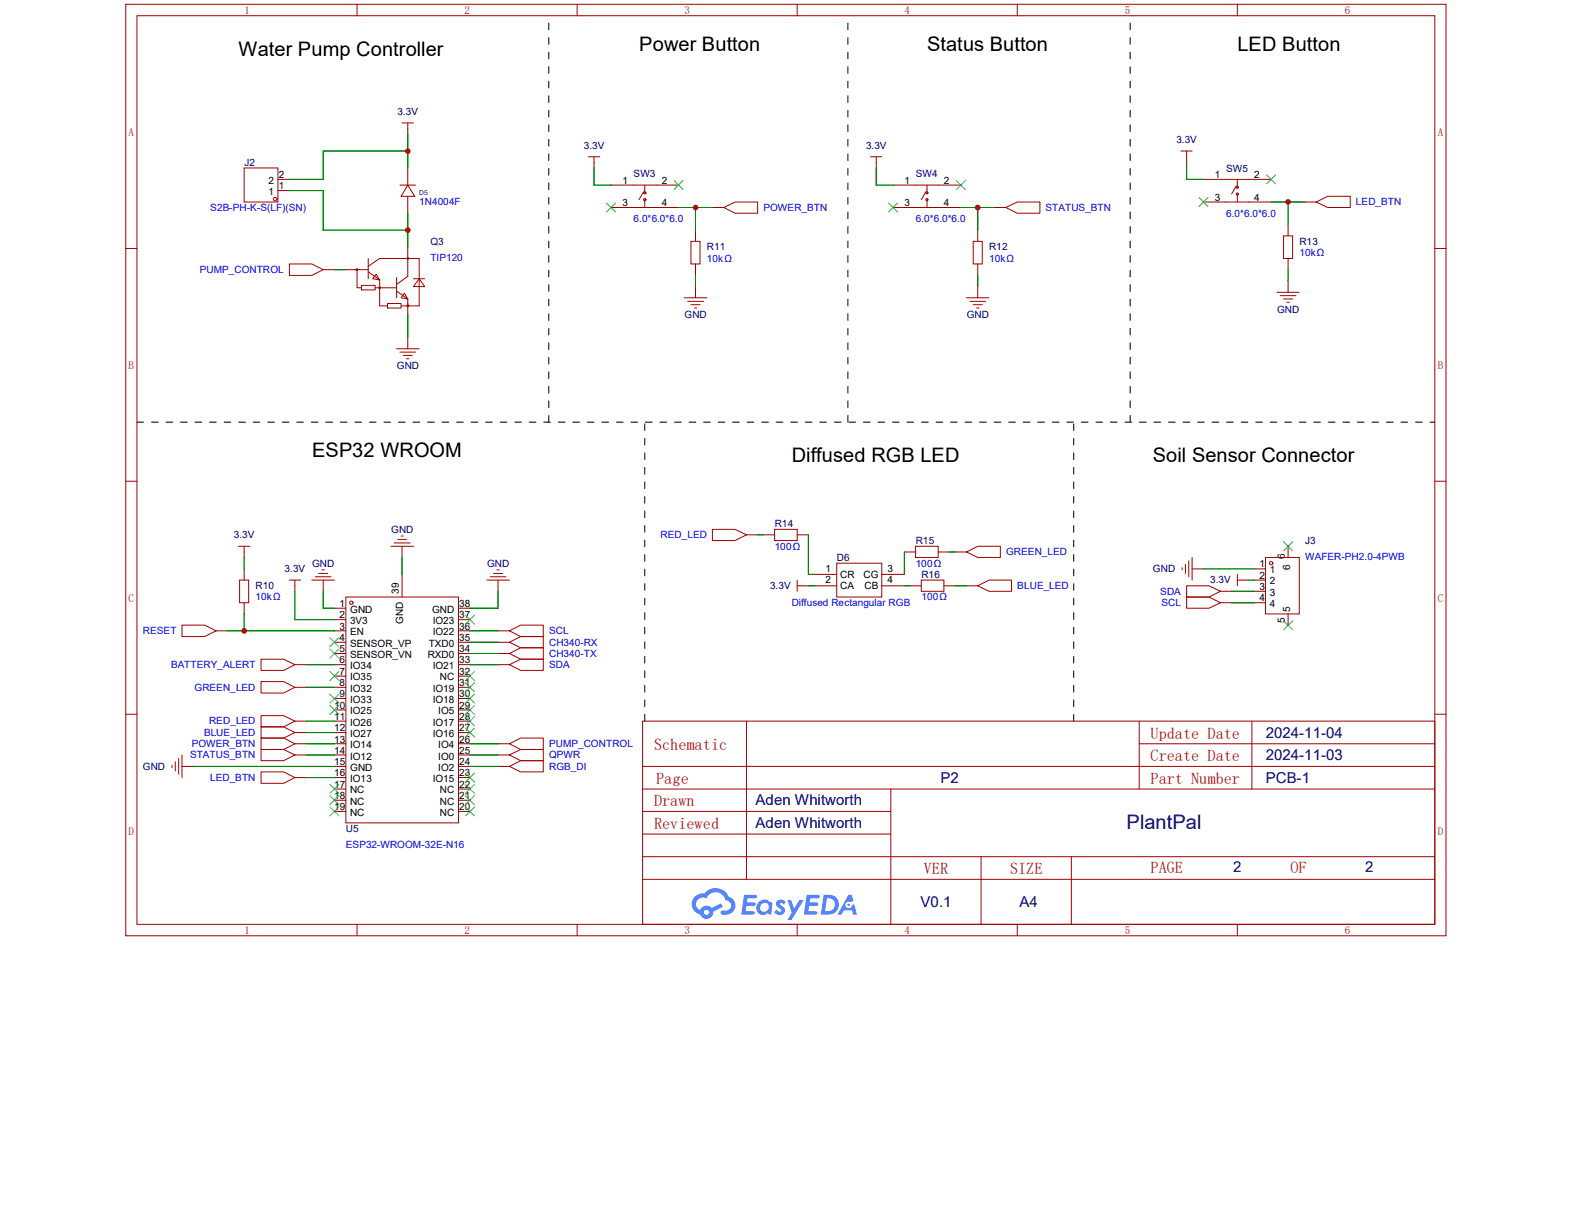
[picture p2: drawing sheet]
<svg xmlns="http://www.w3.org/2000/svg" width="279mm" height="216mm" viewBox="0 0 279 216" stroke-linecap="round" stroke-linejoin="round" font-family="sans-serif">
<g fill="none" stroke="#a10000" stroke-width=".18">
<path d="M22.4 .8h234.6v165.5h-234.6zM24.3 2.8h230.7v161.5h-230.7zM63.5 .8v2M102.6 .8v2M141.7 .8v2M180.8 .8v2M219.9 .8v2M22.4 44.2h1.9M255 44.2h2M22.4 85.5h1.9M255 85.5h2M22.4 126.9h1.9"/>
<path d="M114.2 128.1h140.8v36.2h-140.8zM114.2 136.2h140.8M132.7 128.1v28.2M202.5 128.1v12.1M202.5 132.2h52.5M222.5 128.1v12.1M255 126.9h2M114.2 144.2h44.1M114.2 156.3h140.8M114.2 140.2h140.8M114.2 152.2h140.8M114.2 148.2h44.1"/>
<path d="M158.3 140.2v24.1M174.4 152.2v12.1M190.4 152.2v12.1M63.5 164.3v2M102.6 164.3v2M141.7 164.3v2M180.8 164.3v2M219.9 164.3v2"/>
</g>
<g fill="#5487ff">
<path d="M138 160.2a1.01 1.01 0 0 1 1.6 .1l-.3 .5a.38 .38 0 0 0-.3-.4 .38 .38 0 0 0-.4 .2v.1a1.28 1.28 0 0 1 .9 1.3 1.1 1.1 0 0 1-1.9 .1l.4-.5a.51 .51 0 0 0 .9 .3l-.1-.2a1.4 1.4 0 0 1-.8-1.3z"/>
<path d="M140 159.9h.6l.5 1.6 1-1.6h.7l-2.1 3.6h-.7l.7-1.3z"/>
<path d="M132.2 159h1.8a.37 .37 0 0 1 .4 .1 .37 .37 0 0 1 .1 .4 2.59 2.59 0 0 1-1.7 .1v.8h1.2a.32 .32 0 0 1 .3 .3 .32 .32 0 0 1-.3 .3h-1.3l-.2 .9h1.1a.36 .36 0 0 1 .4 .1 .36 .36 0 0 1 .1 .4l-.3 .1h-2.1z"/>
<path d="M143.4 159h1.8a.37 .37 0 0 1 .4 .1 .37 .37 0 0 1 .1 .4 2.49 2.49 0 0 1-1.7 .1l-.1 .8h1.4a.33 .33 0 0 1 .1 .4 .33 .33 0 0 1-.3 .2h-1.3l-.1 .9h1.1a.36 .36 0 0 1 .3 .1 .36 .36 0 0 1 .1 .4l-.3 .1h-2z"/>
<path d="M150.8 159h.6l.3 1.1-.5 .2a.59 .59 0 0 0-.9 .3 .59 .59 0 0 0 .4 .8 .59 .59 0 0 0 .7-.5l.4-.2 .5 1.8h-.7l-.2-.7h-1.4l-.4 .7h-.8z"/>
<path d="M150.7 160.6h.3v.3h-.3z"/>
<path d="M146.4 159l-.5 3.5h1.1a1.78 1.78 0 0 0 2.1-1.8 1.78 1.78 0 0 0-2.1-1.7zM147 159.6a1.19 1.19 0 0 1 1.4 1.2 1.19 1.19 0 0 1-1.5 1.1h-.3z"/>
<path d="M134.8 160.4a1.26 1.26 0 0 0-.1 1.7 1.26 1.26 0 0 0 1.7 .2l.7 .2 .2-1.9-.1-.2-.4-.1a1.29 1.29 0 0 0-2 .1zM135.3 160.7a.79 .79 0 0 1 1.4 .4 .79 .79 0 0 1-1.1 .9 .76 .76 0 0 1-.3-1.3z"/>
<path d="M123.5 159.3a1.87 1.87 0 0 0 .9 3.2 1.22 1.22 0 0 0 1.4 .8 1.22 1.22 0 0 0 1-1.3l1.7-.9-.4-.6-1.6 .8a1.27 1.27 0 0 0-2.1 .4 1.19 1.19 0 0 1-.5-1.6 1.19 1.19 0 0 1 1.7-.5 1.81 1.81 0 0 1 1.8-1 1.81 1.81 0 0 1 1.6 1.4 .91 .91 0 0 1 1 .8 .91 .91 0 0 1-.9 1h-.6a.39 .39 0 0 0-.4 .3 .39 .39 0 0 0 .3 .5 1.81 1.81 0 0 0 2.3-2.1 1.7 1.7 0 0 0-1.2-1.2 2.49 2.49 0 0 0-4.3-.5l-.3-.1a2.15 2.15 0 0 0-1.4 .6zM125.1 162.1a.46 .46 0 0 1 .9 0 .46 .46 0 0 1-.9 0z"/>
</g>
<g fill="none" stroke="#a10000" stroke-width=".18">
<path d="M43.4 29.8h6v6.1h-6zM71.1 32.9h2.8M71.5 21.8h2M72.5 32.9l1.2 2h-2.4zM72.5 21.8v1.1M104.6 27.9h2M105.6 27.9v1M112.6 32.9h4M112.6 36.9h4M114.4 34.1l-.8 1.4M114.5 35.3h.2v.3h-.2zM114.5 34.1h.2v.3h-.2z"/>
<path d="M114.6 32.9v1.4M114.6 35.5v1.4M128.7 36.9l1.9-1h4.1v2h-4.1zM154.7 27.9h2M155.7 27.9v1M162.7 32.9h4.1M162.7 36.9h4.1M164.5 34.1l-.8 1.4M164.6 35.3h.3v.3h-.3zM164.6 34.1h.3v.3h-.3zM164.8 32.9v1.4M164.8 35.5v1.4"/>
<path d="M178.8 36.9l2-1h4v2h-4zM209.9 26.8h2M210.9 26.8v1.1M217.9 31.9h4M217.9 35.9h4M219.7 33.1l-.8 1.4M219.8 34.3h.2v.3h-.2zM219.8 33.1h.2v.3h-.2zM219.9 31.9v1.4M219.9 34.5v1.4M233.9 35.9l2.1-1h4v2h-4zM51.4 46.9h4l2 1-2 1h-4z"/>
<path d="M63 47.9h2.4M63.3 47.8h.3v.2h-.3zM63.5 47.9v3.2h.8M64.3 50.7h2.4v.8h-2.4zM65.4 47.3l2.1-1.4h7v8.5h-2M65.4 48.3l2.1 1.4M65.4 45.9v3.6M66.7 51.1h3.8M66.8 48.7l.7 1-1.2-.2zM67.4 51h.2v.2h-.2zM67.5 49.7v4.7h1.4M68.9 53.9h2.4v.8h-2.4z"/>
<path d="M70.5 51.7l2 1.4M70.5 49.3v3.6M71.9 52.1l.6 1-1.2-.2zM72.4 54.2h.2v.3h-.2zM72.4 45.8h.2v.2h-.2zM72.5 53.1v1.3h-1.2M72.5 45.9v3.2l-2 1.4M73.5 49.5h2M74.5 49.5l1 1.4h-2zM121.6 52.9h4M122.2 53.6h2.9M122.8 42.9h1.6v4h-1.6z"/>
<path d="M122.8 54.1h1.6M123.4 54.7h.4M171.8 52.9h4M172.4 53.6h2.8M173 42.9h1.6v4h-1.6zM173 54.1h1.6M173.6 54.7h.4M226.9 51.9h4M227.5 52.5h2.8M228.1 41.9h1.6v4h-1.6zM228.1 53.1h1.6M228.7 53.7h.5"/>
<path d="M70.5 62h4M71.1 62.6h2.8M71.7 63.2h1.6M72.3 63.8h.4M42.4 97.1h2M43.4 97.1v1M69.5 97.1h4M70.1 96.5h2.8M70.7 95.8h1.6M71.3 95.2h.4M126.6 94.1h4l2.1 .9-2.1 1.1h-4zM137.7 94.1h4v2h-4z"/>
<path d="M162.7 97.1h4.1v2h-4.1zM171.8 98.1l2-1h4v2h-4zM211.3 99.7v2.8M211.9 99.1v4M224.9 99.1h6v10h-6zM32.3 111.1h4.1l2 1-2 1h-4.1zM42.6 103.1h1.6v4h-1.6zM46.4 117.1h4l2 1-2 1h-4zM51.4 103.1h2M52.4 103.1v1M55.4 103.1h4M56 102.5h2.8"/>
<path d="M56.6 101.9h1.7M57.2 101.3h.5M61.5 106.1h20v40.1h-20zM86.5 103.1h4.1M87.1 102.5h2.8M87.7 101.9h1.6M88.3 101.3h.4M90.6 116.1l1.9-1h4.1v2h-4.1zM90.6 114.1l1.9-1h4.1v2h-4.1zM90.6 112.1l1.9-1h4.1v2h-4.1zM90.6 118.1l1.9-1h4.1v2h-4.1zM141.7 103.1v2"/>
<path d="M141.7 104.1h1M148.7 100.1h8v6h-8zM163.7 103.1h4.1v2h-4.1zM173.8 104.1l2-1h4v2h-4zM210.1 100.9v.4M210.7 100.3v1.6M210.9 104.1h4l2 1-2 1h-4zM210.9 106.1h4l2 1-2 1h-4zM219.9 103.1h1M219.9 102.1v2M30.6 136v.4M31.2 135.4v1.6"/>
<path d="M31.7 134.8v2.8M32.3 134.2v4M46.4 133.2h4l2 1-2 1h-4zM46.4 137.2h4l2 1-2 1h-4zM46.4 121.1h4l2 1-2 1h-4zM46.4 127.2h4l2 .9-2 1.1h-4zM46.4 129.2h4l2 1-2 .9h-4zM46.4 131.1h4l2 1.1-2 1h-4zM90.6 134.2l1.9-1h4.1v2h-4.1zM90.6 136.2l1.9-1h4.1v2h-4.1zM90.6 132.2l1.9-1.1h4.1v2.1h-4.1z"/>
<circle cx="48.9" cy="35.4" r=".31"/>
<circle cx="62.4" cy="107.1" r=".3"/>
<circle cx="225.9" cy="100.1" r=".3"/>
</g>
<g fill="none" stroke="#870000" stroke-width=".18">
<path d="M49.4 33.9h2M49.4 31.9h2M72.5 22.9v.9M72.5 29.8v3.1M72.5 34.9v3M105.6 28.9v.9M108.6 32.9h4M108.6 36.9h4M116.6 32.9h4M116.6 36.9h4M126.6 36.9h2.1M155.7 28.9v.9"/>
<path d="M158.7 32.9h4M158.7 36.9h4M166.8 32.9h4M166.8 36.9h4M176.8 36.9h2M210.9 27.9v1M213.9 31.9h4M213.9 35.9h4M221.9 31.9h4M221.9 35.9h4M228.9 39.9v2M231.9 35.9h2"/>
<path d="M57.4 47.9h2M61.5 47.9h2M72.5 43.9v2M72.5 53.9v2M72.5 59.9v2.1M123.6 40.9v2M123.6 46.9v2M123.6 50.9v2M173.8 40.9v2M173.8 46.9v2M173.8 50.9v2M228.9 45.9v2"/>
<path d="M228.9 49.9v2M43.4 98.1v1M71.5 97.1v2M132.7 95h2M135.7 95h2M141.7 95h2M160.7 98.1h2M166.8 98.1h2M169.8 98.1h2M228.9 97.1v2M38.4 112.1h2M43.4 101.1v2"/>
<path d="M43.4 107.1v2M52.4 118.1h2M52.4 104.1v1M57.4 103.1v2M59.4 108.1h2.1M59.4 110.1h2.1M59.4 112.1h2.1M59.4 114.1h2.1M59.4 116.1h2.1M59.4 118.1h2.1M71.5 102.1v4M81.5 108.1h2"/>
<path d="M81.5 110.1h2M81.5 112.1h2M81.5 114.1h2M81.5 116.1h2M81.5 118.1h2M88.5 112.1h2.1M88.5 114.1h2.1M88.5 116.1h2.1M88.5 118.1h2.1M88.5 103.1v2M142.7 104.1h1M144.7 102.1h4"/>
<path d="M144.7 104.1h4M156.7 102.1h4M156.7 104.1h4M161.8 104.1h1.9M167.8 104.1h2M171.8 104.1h2M211.9 101.1h2M216.9 107.1h2M216.9 105.1h2M220.9 103.1h1M222.9 107.1h2M222.9 105.1h2"/>
<path d="M222.9 103.1h2M222.9 101.1h2M228.9 109.1v2M32.3 136.2h2.1M52.4 122.1h2M52.4 128.1h2M52.4 130.2h2M52.4 132.2h2M52.4 134.2h2M52.4 138.2h2M59.4 120.1h2.1M59.4 122.1h2.1"/>
<path d="M59.4 124.1h2.1M59.4 126.2h2.1M59.4 128.1h2.1M59.4 130.2h2.1M59.4 132.2h2.1M59.4 134.2h2.1M59.4 136.2h2.1M59.4 138.2h2.1M81.5 120.1h2M81.5 122.1h2M81.5 124.1h2M81.5 126.2h2"/>
<path d="M81.5 128.1h2M81.5 130.2h2M81.5 132.2h2M81.5 134.2h2M81.5 136.2h2M81.5 138.2h2M88.5 132.2h2.1M88.5 134.2h2.1M88.5 136.2h2.1M59.4 140.2h2.1M59.4 142.2h2.1M59.4 144.2h2.1"/>
<path d="M81.5 140.2h2M81.5 142.2h2M81.5 144.2h2"/>
</g>
<g fill="none" stroke="#3c3" stroke-width=".18">
<path d="M107.8 36.1l1.6 1.6M109.4 36.1l-1.6 1.6M119.8 32.1l1.6 1.6M121.4 32.1l-1.6 1.6M157.9 36.1l1.7 1.6M159.6 36.1l-1.7 1.6M170 32.1l1.6 1.6M171.6 32.1l-1.6 1.6M213.1 35.1l1.6 1.6M214.7 35.1l-1.6 1.6M225.1 31.1l1.6 1.6M226.7 31.1l-1.6 1.6"/>
<path d="M228.1 96.3l1.6 1.6M229.7 96.3l-1.6 1.6M58.6 113.3l1.6 1.6M58.6 115.3l1.6 1.6M58.6 119.3l1.6 1.6M60.2 113.3l-1.6 1.6M60.2 115.3l-1.6 1.6M60.2 119.3l-1.6 1.6M82.7 119.3l1.6 1.6M82.7 109.3l1.6 1.6M84.3 119.3l-1.6 1.6M84.3 109.3l-1.6 1.6"/>
<path d="M228.1 110.3l1.6 1.6M229.7 110.3l-1.6 1.6M58.6 123.4l1.6 1.5M58.6 125.3l1.6 1.7M58.6 139.4l1.6 1.6M60.2 123.4l-1.6 1.5M60.2 125.3l-1.6 1.7M60.2 139.4l-1.6 1.6M82.7 139.4l1.6 1.6M82.7 137.4l1.6 1.6M82.7 129.4l1.6 1.6M82.7 127.3l1.6 1.6"/>
<path d="M82.7 125.3l1.6 1.7M82.7 123.4l1.6 1.5M82.7 121.3l1.6 1.6M84.3 139.4l-1.6 1.6M84.3 137.4l-1.6 1.6M84.3 129.4l-1.6 1.6M84.3 127.3l-1.6 1.6M84.3 125.3l-1.6 1.7M84.3 123.4l-1.6 1.5M84.3 121.3l-1.6 1.6M58.6 141.4l1.6 1.6M58.6 143.4l1.6 1.6"/>
<path d="M60.2 141.4l-1.6 1.6M60.2 143.4l-1.6 1.6M82.7 143.4l1.6 1.6M82.7 141.4l1.6 1.6M84.3 143.4l-1.6 1.6M84.3 141.4l-1.6 1.6"/>
</g>
<g fill="none" stroke="#008700" stroke-width=".18">
<path d="M51.4 33.9h6v7h15.1M72.5 26.8h-15.1v5.1h-6M72.5 23.8v6M72.5 37.9v6M105.6 29.8v3.1h3M120.6 36.9h6M123.6 36.9v4M155.7 29.8v3.1h3M170.8 36.9h6M173.8 36.9v4M210.9 28.9v3h3M225.9 35.9h6"/>
<path d="M228.9 35.9v4M59.4 47.9h2.1M72.5 55.9v4M123.6 48.9v2M173.8 48.9v2M228.9 47.9v2M43.4 99.1v2M71.5 99.1v3M134.7 95h1M143.7 95v7.1h1M160.7 98.1v4M168.8 98.1h1"/>
<path d="M40.4 112.1h19M43.4 109.1v3M52.4 105.1v5h7M54.4 118.1h5M57.4 105.1v3h2M83.5 112.1h5M83.5 114.1h5M83.5 116.1h5M83.5 118.1h5M88.5 105.1v3h-5M143.7 104.1h1M160.7 104.1h1.1"/>
<path d="M169.8 104.1h2M213.9 101.1h9M218.9 107.1h4M218.9 105.1h4M221.9 103.1h1M34.4 136.2h25M54.4 134.2h5M54.4 128.1h5M54.4 122.1h5M54.4 130.2h5M54.4 132.2h5M54.4 138.2h5"/>
<path d="M83.5 134.2h5M83.5 136.2h5M83.5 132.2h5"/>
</g>
<path d="M24.3 75h230.7M97.5 75v-72.2M150.7 75v-72.2M200.9 75v-72.2M114.6 128.1v-53.1M190.8 128.1v-53.1" fill="none" stroke="#000" stroke-width=".18" stroke-dasharray="1.2 1.4"/>
<g fill="#c00">
<circle cx="43.4" cy="112.1" r=".5"/>
<circle cx="72.5" cy="40.9" r=".5"/>
<circle cx="72.5" cy="26.9" r=".49"/>
<circle cx="123.6" cy="36.9" r=".5"/>
<circle cx="173.8" cy="36.9" r=".51"/>
<circle cx="228.9" cy="35.9" r=".5"/>
</g>
<g font-size="3.6">
<text x="42.4" y="10">Water Pump Controller</text>
<text x="113.6" y="9">Power Button</text>
<text x="164.8" y="9">Status Button</text>
<text x="219.9" y="9">LED Button</text>
<text x="55.5" y="81.2">ESP32 WROOM</text>
<text x="140.7" y="82.2">Diffused RGB LED</text>
<text x="204.9" y="82.2">Soil Sensor Connector</text>
</g>
<text font-size="3.6" fill="#000080" x="200.2" y="147.4">PlantPal</text>
<g font-size="2.9" fill="#a00000">
<text x="204.5" y="131.2">Update Date</text>
<text x="116.2" y="133.2">Schematic</text>
<text x="204.5" y="135.3">Create Date</text>
<text x="116.2" y="143.3">Drawn</text>
<text x="116.6" y="139.2">Page</text>
<text x="204.5" y="139.2">Part Number</text>
<text x="116.2" y="147.3">Reviewed</text>
<text x="164.2" y="155.3">VER</text>
<text x="179.5" y="155.3">SIZE</text>
<text x="204.5" y="155.1">PAGE</text>
<text x="229.3" y="155.1">OF</text>
</g>
<g font-size="2.7" fill="#000080">
<text x="225" y="131.1">2024-11-04</text>
<text x="225" y="135">2024-11-03</text>
<text x="134.3" y="143.1">Aden Whitworth</text>
<text x="167.1" y="139.1">P2</text>
<text x="225" y="139.1">PCB-1</text>
<text x="134.3" y="147.1">Aden Whitworth</text>
<text x="219.2" y="154.9">2</text>
<text x="242.7" y="154.9">2</text>
<text x="163.6" y="161.1">V0.1</text>
<text x="181.2" y="161.1">A4</text>
</g>
<g font-size="1.9" fill="#a00000">
<text x="43.4" y="2.5">1</text>
<text x="82.5" y="2.5">2</text>
<text x="121.7" y="2.5">3</text>
<text x="160.8" y="2.5">4</text>
<text x="199.9" y="2.5">5</text>
<text x="239" y="2.5">6</text>
<text x="22.9" y="24.2">A</text>
<text x="255.6" y="24.2">A</text>
<text x="22.9" y="65.6">B</text>
<text x="255.6" y="65.6">B</text>
<text x="22.9" y="106.9">C</text>
<text x="255.6" y="106.9">C</text>
<text x="22.9" y="148.3">D</text>
<text x="255.6" y="148.3">D</text>
<text x="43.4" y="166">1</text>
<text x="82.5" y="166">2</text>
<text x="121.7" y="166">3</text>
<text x="160.8" y="166">4</text>
<text x="199.9" y="166">5</text>
<text x="239" y="166">6</text>
</g>
<g font-size="1.8" fill="#000080">
<text x="70.7" y="20.4">3.3V</text>
<text x="43.4" y="29.5">J2</text>
<text x="103.8" y="26.5">3.3V</text>
<text x="153.9" y="26.5">3.3V</text>
<text x="209.1" y="25.4">3.3V</text>
<text x="112.6" y="31.5">SW3</text>
<text x="162.8" y="31.5">SW4</text>
<text x="217.9" y="30.5">SW5</text>
<text x="76.5" y="43.5">Q3</text>
<text x="125.6" y="44.5">R11</text>
<text x="175.8" y="44.5">R12</text>
<text x="231" y="43.5">R13</text>
<text x="121.7" y="56.6">GND</text>
<text x="171.8" y="56.6">GND</text>
<text x="227" y="55.5">GND</text>
<text x="70.5" y="65.6">GND</text>
<text x="41.6" y="95.7">3.3V</text>
<text x="69.5" y="94.7">GND</text>
<text x="137.7" y="93.6">R14</text>
<text x="50.6" y="101.7">3.3V</text>
<text x="55.5" y="100.7">GND</text>
<text x="86.6" y="100.7">GND</text>
<text x="148.7" y="99.7">D6</text>
<text x="162.8" y="96.6">R15</text>
<text x="204.9" y="101.7">GND</text>
<text x="232" y="96.6">J3</text>
<text x="45.4" y="104.7">R10</text>
<text x="136.9" y="104.7">3.3V</text>
<text x="163.8" y="102.7">R16</text>
<text x="215.1" y="103.7">3.3V</text>
<text x="25.4" y="136.8">GND</text>
<text x="61.5" y="147.8">U5</text>
</g>
<g font-size="1.8">
<text x="47.7" y="34.7">1</text>
<text x="47.7" y="32.6">2</text>
<text x="49.5" y="33.7">1</text>
<text x="49.5" y="31.7">2</text>
<text x="110.6" y="32.6">1</text>
<text x="117.6" y="32.6">2</text>
<text x="160.8" y="32.6">1</text>
<text x="167.8" y="32.6">2</text>
<text x="215.9" y="31.7">1</text>
<text x="215.9" y="35.6">3</text>
<text x="222.9" y="31.7">2</text>
<text x="222.9" y="35.6">4</text>
<text x="110.6" y="36.7">3</text>
<text x="117.6" y="36.7">4</text>
<text x="160.8" y="36.7">3</text>
<text x="167.8" y="36.7">4</text>
<text x="146.7" y="101.7">1</text>
<text x="157.7" y="101.7">3</text>
<text x="223.9" y="100.8">1</text>
<text x="225.7" y="101.9">1</text>
<text x="228.3" y="99.4" transform="rotate(-90 228.3 99.4)">6</text>
<text x="229.3" y="101.2" transform="rotate(-90 229.3 101.2)">6</text>
<text x="60.4" y="107.9">1</text>
<text x="70.9" y="105.5" transform="rotate(-90 70.9 105.5)">39</text>
<text x="81.6" y="107.9">38</text>
<text x="146.7" y="103.7">2</text>
<text x="149.3" y="102.7">CR</text>
<text x="149.3" y="104.7">CA</text>
<text x="153.5" y="102.7">CG</text>
<text x="153.7" y="104.7">CB</text>
<text x="157.7" y="103.7">4</text>
<text x="223.9" y="106.9">4</text>
<text x="223.9" y="104.9">3</text>
<text x="223.9" y="102.9">2</text>
<text x="225.7" y="107.9">4</text>
<text x="225.7" y="105.9">3</text>
<text x="225.7" y="103.8">2</text>
<text x="60.4" y="109.9">2</text>
<text x="60.4" y="111.9">3</text>
<text x="60.4" y="113.9">4</text>
<text x="62.2" y="108.9">GND</text>
<text x="62.2" y="110.9">3V3</text>
<text x="62.2" y="112.9">EN</text>
<text x="71.7" y="110.9" transform="rotate(-90 71.7 110.9)">GND</text>
<text x="76.8" y="108.9">GND</text>
<text x="76.9" y="112.9">IO22</text>
<text x="76.9" y="110.9">IO23</text>
<text x="81.6" y="113.9">35</text>
<text x="81.6" y="111.9">36</text>
<text x="81.6" y="109.9">37</text>
<text x="228.3" y="110.6" transform="rotate(-90 228.3 110.6)">5</text>
<text x="229.3" y="108.8" transform="rotate(-90 229.3 108.8)">5</text>
<text x="60.4" y="115.9">5</text>
<text x="60.4" y="117.9">6</text>
<text x="60.4" y="119.9">7</text>
<text x="62.2" y="114.9">SENSOR_VP</text>
<text x="62.2" y="116.9">SENSOR_VN</text>
<text x="62.2" y="118.9">IO34</text>
<text x="76" y="116.9">RXD0</text>
<text x="76.2" y="114.9">TXD0</text>
<text x="76.9" y="118.9">IO21</text>
<text x="81.6" y="119.9">32</text>
<text x="81.6" y="117.9">33</text>
<text x="81.6" y="115.9">34</text>
<text x="59.4" y="125.9">10</text>
<text x="60.4" y="121.9">8</text>
<text x="60.4" y="123.9">9</text>
<text x="62.2" y="120.9">IO35</text>
<text x="62.2" y="122.9">IO32</text>
<text x="62.2" y="124.9">IO33</text>
<text x="76.9" y="124.9">IO18</text>
<text x="76.9" y="122.9">IO19</text>
<text x="78.2" y="120.9">NC</text>
<text x="81.6" y="125.9">29</text>
<text x="81.6" y="123.9">30</text>
<text x="81.6" y="121.9">31</text>
<text x="59.4" y="127.9">11</text>
<text x="59.4" y="129.9">12</text>
<text x="59.4" y="132">13</text>
<text x="62.2" y="126.9">IO25</text>
<text x="62.2" y="128.9">IO26</text>
<text x="62.2" y="130.9">IO27</text>
<text x="76.9" y="130.9">IO16</text>
<text x="76.9" y="128.9">IO17</text>
<text x="77.9" y="126.9">IO5</text>
<text x="81.6" y="132">26</text>
<text x="81.6" y="129.9">27</text>
<text x="81.6" y="127.9">28</text>
<text x="59.4" y="133.9">14</text>
<text x="59.4" y="136">15</text>
<text x="59.4" y="138">16</text>
<text x="62.2" y="132.9">IO14</text>
<text x="62.2" y="135">IO12</text>
<text x="62.2" y="136.9">GND</text>
<text x="77.9" y="136.9">IO2</text>
<text x="77.9" y="135">IO0</text>
<text x="77.9" y="132.9">IO4</text>
<text x="81.6" y="138">23</text>
<text x="81.6" y="136">24</text>
<text x="81.6" y="133.9">25</text>
<text x="59.4" y="140">17</text>
<text x="59.4" y="142">18</text>
<text x="59.4" y="144">19</text>
<text x="62.2" y="139">IO13</text>
<text x="62.2" y="141">NC</text>
<text x="62.2" y="143">NC</text>
<text x="76.9" y="139">IO15</text>
<text x="78.2" y="143">NC</text>
<text x="78.2" y="141">NC</text>
<text x="81.6" y="144">20</text>
<text x="81.6" y="142">21</text>
<text x="81.6" y="140">22</text>
<text x="62.2" y="145">NC</text>
<text x="78.2" y="145">NC</text>
</g>
<g font-size="1.8" fill="#00f">
<text x="37.4" y="37.5">S2B-PH-K-S(LF)(SN)</text>
<text x="74.5" y="36.5">1N4004F</text>
<text x="112.6" y="39.5">6.0*6.0*6.0</text>
<text x="135.7" y="37.5">POWER_BTN</text>
<text x="162.8" y="39.5">6.0*6.0*6.0</text>
<text x="185.8" y="37.5">STATUS_BTN</text>
<text x="217.9" y="38.5">6.0*6.0*6.0</text>
<text x="241" y="36.5">LED_BTN</text>
<text x="76.5" y="46.3">TIP120</text>
<text x="125.6" y="46.5">10kΩ</text>
<text x="175.8" y="46.5">10kΩ</text>
<text x="231" y="45.5">10kΩ</text>
<text x="35.5" y="48.5">PUMP_CONTROL</text>
<text x="117.4" y="95.7">RED_LED</text>
<text x="137.7" y="97.7">100Ω</text>
<text x="162.8" y="100.7">100Ω</text>
<text x="178.8" y="98.7">GREEN_LED</text>
<text x="232" y="99.5">WAFER-PH2.0-4PWB</text>
<text x="45.4" y="106.7">10kΩ</text>
<text x="140.7" y="107.7">Diffused Rectangular RGB</text>
<text x="163.8" y="106.7">100Ω</text>
<text x="180.8" y="104.7">BLUE_LED</text>
<text x="206.2" y="105.7">SDA</text>
<text x="206.4" y="107.7">SCL</text>
<text x="25.4" y="112.7">RESET</text>
<text x="97.6" y="112.7">SCL</text>
<text x="30.4" y="118.7">BATTERY_ALERT</text>
<text x="97.6" y="116.7">CH340-TX</text>
<text x="97.6" y="114.7">CH340-RX</text>
<text x="97.6" y="118.7">SDA</text>
<text x="34.6" y="122.7">GREEN_LED</text>
<text x="36.3" y="130.8">BLUE_LED</text>
<text x="37.2" y="128.7">RED_LED</text>
<text x="33.8" y="134.7">STATUS_BTN</text>
<text x="34.1" y="132.8">POWER_BTN</text>
<text x="97.6" y="134.7">QPWR</text>
<text x="97.6" y="136.8">RGB_DI</text>
<text x="97.6" y="132.8">PUMP_CONTROL</text>
<text x="37.4" y="138.8">LED_BTN</text>
<text x="61.5" y="150.6">ESP32-WROOM-32E-N16</text>
</g>
<text font-size="1.2" fill="#000080" x="74.5" y="34.6">D5</text>
</svg>
